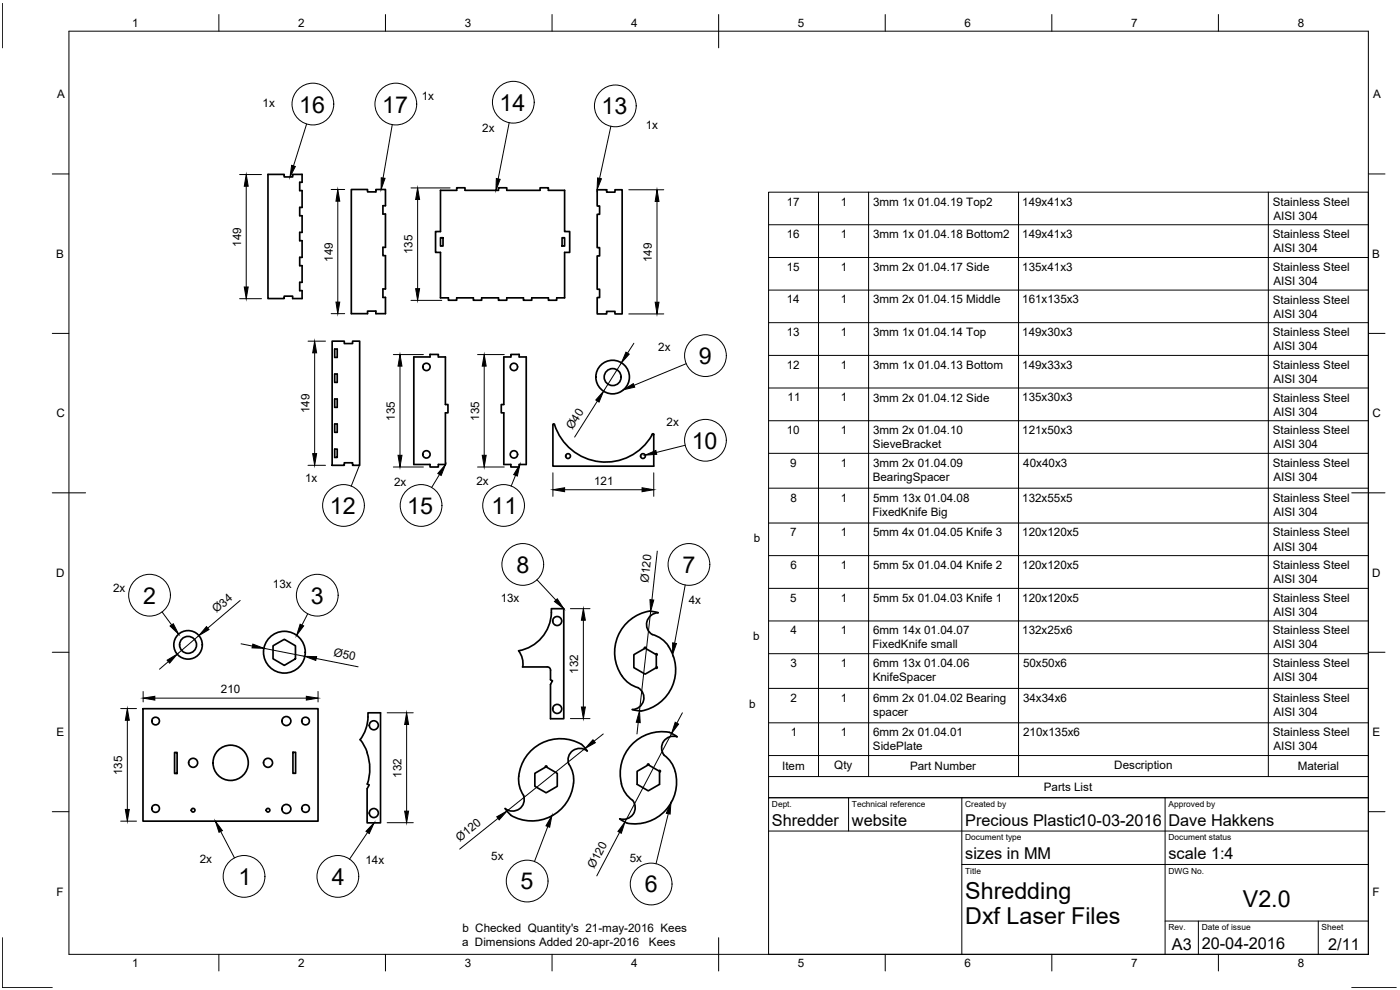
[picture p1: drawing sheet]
<svg xmlns="http://www.w3.org/2000/svg" width="420mm" height="297mm" viewBox="0 0 420 297" stroke-linecap="round" stroke-linejoin="round" font-family="sans-serif">
<!-- layer: MD_Visible -->
<g fill="none" stroke="#000" stroke-width=".51">
<path d="M80.4 52.3h4.9v.8h2.5v-.8h2.9v2.4h-.8v2.5h.8v5h-.8v2.5h.8v5h-.8v2.5h.8v5h-.8v2.5h.8v5h-.8v2.5h.8v2.4h-2.9v-.7h-2.5v.7h-4.9zM105.4 56.9h4.9v.7h2.5v-.7h2.9v4.8h-.8v2.5h.8v10h-.8v2.5h.8v10h-.8v2.5h.8v4.9h-2.9v-.8h-2.5v.8h-4.9zM132.2 57.1h4.9v-.8h2.5v.8h10v-.8h2.5v.8h10v-.8h2.5v.8h4.8v12.4h1.6v6.2h-1.6v13.7h-2.3v.7h-2.5v-.7h-5v.7h-2.5v-.7h-5v.7h-2.5v-.7h-5v.7h-2.5v-.7h-5v.7h-2.5v-.7h-2.4v-13.7h-1.5v-6.2h1.5zM179.2 56.9h2.9v.8h2.5v-.8h2.1v37.3h-2.1v-.8h-2.5v.8h-2.9v-4.9h.7v-2.5h-.7v-10h.7v-2.5h-.7v-10h.7v-2.5h-.7zM132.2 71.3h.8v2.5h-.8zM168.7 71.3h.7v2.5h-.7zM99.7 102.4h3.6v.7h2.5v-.7h2.1v37.2h-2.1v-.7h-2.5v.7h-3.6zM100.4 104.7h.8v2.5h-.8zM100.4 119.7h.8v2.5h-.8zM100.4 112.2h.8v2.5h-.8zM124.2 107.1h4.9v-.8h2.5v.8h2.1v14.3h.7v2.5h-.7v15.5h-2.1v.7h-2.5v-.7h-4.9zM151.2 107.1h2.1v-.8h2.5v.8h2.1v32.3h-2.1v.7h-2.5v-.7h-2.1v-15.5h-.8v-2.5h.8z"/>
<path d="M100.4 134.7h.8v2.5h-.8zM100.4 127.2h.8v2.5h-.8zM166.4 127.3l-.3-.1-.1 .2-.1 12.5h30.3v-9.5l-.2-.3-.3 .2M166.4 127.4a16.1 16.1 0 0 0 13.6 11.1 16.1 16.1 0 0 0 15.6-7.9M195.7 130.3l-.1 .3M81.9 193.8l3.4-2 3.4 2v3.9l-3.4 1.9-3.4-1.9zM155.6 195.2l.8 1.3 .4 1.4 .1 2.2M165.5 183.9v-1.3h3.7v33h-4v-10.2l.6-1.1-.6-.3v-2.9M165.5 183.8a11.9 11.9 0 0 1-9.8 11.5M193.4 194.6l-3.2 1.8v3.9l3.4 2 3.2-1.9M193.8 194.6l3 1.7M193.9 194.6l-.3-.4-.2 .4"/>
<path d="M194.9 183.4a12.6 12.6 0 0 0-8.3 19.4M195 183.4l2.5 .4M195.8 190.4a9.5 9.5 0 0 1 6.6 7.7 12.6 12.6 0 0 1-10 15.2M196.8 196.3h.4l-.2 .4M197 196.7v3.4M197.5 183.9a3.5 3.5 0 0 0-3.3 2.6 3.5 3.5 0 0 0 1.6 3.9M42.9 212.6h52.5v33.8h-52.5zM156.8 200.1h7.4M164.2 200.1a1 1 0 0 1 1 1M186.7 202.8a8.4 8.4 0 0 0 4.8 3.5M189.7 212.9l2.6 .4M191.5 206.3a3.5 3.5 0 0 1 1.6 4 3.5 3.5 0 0 1-3.3 2.6"/>
<path d="M197 200l.2 .4h-.4M52.4 225.8h.8v6.3h-.8zM87.9 225.7h.8v6.3h-.8zM108.1 222a11.9 11.9 0 0 0 2.3-8.1h3.8v33h-4v-10.3l.6-1.1-.6-.3a14.4 14.4 0 0 0-.1-9.4M108.1 221.9l1.4 2.1 .7 1.8M157.1 238.7a3.5 3.5 0 0 1-1.2 4 3.5 3.5 0 0 1-4.3-.1M163.6 230.2l-3.1 1.8v3.9l3.4 2 3.3-2v-3.9l-3.1-1.8M164.1 230.2l-.2-.4-.2 .4M176.2 225.3a3.5 3.5 0 0 0-4.8 .4 3.5 3.5 0 0 0 0 4.8 11.8 11.8 0 0 1-6.1 14.4 12 12 0 0 1-12.4-.7l-1.3-1.6M176.3 225.3a7.3 7.3 0 0 0-6.1-3.5 12.4 12.4 0 0 0-14.3 14.1l1.3 2.8M186.5 235.2a8.4 8.4 0 0 0 3.3 4.9 3.5 3.5 0 0 1 .2 4.2 3.5 3.5 0 0 1-4 1.4M197.7 231.3l.3-.1 .2 .2-.3 .3v3.6l-3.4 2-3.3-2v-3.9l3.2-1.8v-.3h.3l.1 .3 2.9 1.7"/>
<path d="M199.3 226.6a10.3 10.3 0 0 1 3.2 11.7 12.6 12.6 0 0 1-14.2 8.7M203.2 221.1a3.5 3.5 0 0 0-4 1.3 3.5 3.5 0 0 0 .1 4.2M203.2 221a7.4 7.4 0 0 0-6.8-1.3 12.5 12.5 0 0 0-9.9 15.5M186 245.7l2.2 1.3"/>
<circle cx="128" cy="110.1" r="1.1"/>
<circle cx="154.2" cy="110.1" r="1.1"/>
<circle cx="183.9" cy="113.1" r="5"/>
<circle cx="183.9" cy="113.1" r="2.54"/>
<circle cx="128" cy="136.3" r="1.1"/>
<circle cx="154.2" cy="136.3" r="1.1"/>
<circle cx="170.5" cy="136.8" r=".72"/>
<circle cx="193" cy="136.8" r=".72"/>
<circle cx="56.4" cy="193.5" r="4.3"/>
<circle cx="56.4" cy="193.5" r="2.54"/>
<circle cx="85.4" cy="195.7" r="6.3"/>
<circle cx="167.2" cy="186.3" r="1.35"/>
<circle cx="46.7" cy="216.3" r="1.15"/>
<circle cx="85.9" cy="216.3" r="1.35"/>
<circle cx="91.7" cy="216.3" r="1.15"/>
<circle cx="112.2" cy="217.6" r="1.35"/>
<circle cx="167.2" cy="212.7" r="1.35"/>
<circle cx="58" cy="228.9" r="1.35"/>
<circle cx="69.2" cy="228.9" r="5.3"/>
<circle cx="80.4" cy="228.9" r="1.35"/>
<circle cx="46.7" cy="242.6" r="1.15"/>
<circle cx="58" cy="243.1" r=".55"/>
<circle cx="80.4" cy="243.1" r=".55"/>
<circle cx="85.9" cy="242.7" r="1.35"/>
<circle cx="91.7" cy="242.6" r="1.15"/>
<circle cx="112.2" cy="243.9" r="1.35"/>
</g>
<!-- layer: BORDER -->
<g fill="none" stroke="#000" stroke-width=".3">
<path d="M.7 1v13.4M20.7 9.4h390v276.9h-390zM65.7 4.4v5M115.7 4.4v5M165.7 4.4v5M215.7 4.4v10M265.7 4.4v5M315.7 4.4v5M365.7 4.4v5M15.7 52.2h5M410.7 52.2h5M15.7 100h5"/>
<path d="M410.7 100h5M15.7 147.9h10M405.7 147.9h10M15.7 195.7h5M410.7 195.7h5M15.7 243.5h5M410.7 243.5h5M.7 281.3v15h15M65.7 286.3v5M115.7 286.3v5M165.7 286.3v5M215.7 281.3v10"/>
<path d="M265.7 286.3v5M315.7 286.3v5M365.7 286.3v5M405.7 296.3h13.3"/>
</g>
<!-- layer: TITLEBLOCK -->
<path d="M230.7 239.4h180v46.9h-180zM254.7 239.4v9.9M288.7 239.4v46.9M349.7 239.4v46.9M230.7 249.3h180M288.7 259.4h122M349.7 276.4h61M359.6 276.4v9.9M395.6 276.4v9.9" fill="none" stroke="#000" stroke-width=".3"/>
<!-- layer: 0 -->
<g fill="none" stroke="#000" stroke-width=".3">
<path d="M92 37.2l-3.9 12.6M117.7 37.4l-2.7 16M152.8 36.8l-3.3 16.9M183.3 37.9l-3.4 15.6M71.9 52.4h6.6M73.9 55.9v30.2M99.4 56.9h4M123.3 56.4h11.8M125.3 59.9v26.7M188.7 56.9h10.5M230.7 57.7h180v181.7h-180zM245.6 57.7v175.3"/>
<path d="M260.7 57.7v175.3M305.7 57.7v175.3M380.6 57.7v175.3M101.4 60.4v30.2M197.2 60.5v30.2M230.7 77.3h180M230.7 67.4h180M71.9 89.6h6.6M99.4 94.1h4M123.3 90.1h9.3M188.7 94.2h10.5M230.7 96.8h180"/>
<path d="M230.7 87h180M92.4 102.4h5.3M94.4 105.9v30.2M118.1 106.4h9M120 109.9v26.7M143.3 106.4h8M145.3 109.9v26.7M186.5 108.9l-5.4 8.5M190.2 103l-1.9 3M205.9 109.1l-15.6 6.5M230.7 116.4h180M230.7 106.6h180"/>
<path d="M92.4 139.6h5.3M107.9 139.4l-2.5 6.5M179.3 120.4l-6.8 10.7M205.6 133.6l-8.6 2.2M230.7 136h180M230.7 126.2h180M118.1 140.1h9M131.9 142.4l-2.4 3.9M143.3 140.1h8M154.7 142.6l-1.3 3.3M165.9 141.9v7M169.4 146.9h23.3"/>
<path d="M196.2 141.9v7M230.7 156.9h180M230.7 146.5h180M161.1 173.9l5.7 6.1M197.3 165.4l-1.6 14.6M205.6 175.5l-3.1 17.5M230.7 176.5h180M230.7 166.7h180M48.6 183.6l2.9 3.9M50.5 198.5l-2.6 2.3M59.7 190.7l-6.5 5.6M72.1 180.2l-9.8 8.3"/>
<path d="M72.3 193.2l3.5 .6M79.2 194.5l12.3 2.4M92.4 184.2l-1.8 3.3M94.9 197.6l12.6 2.5M171.2 182.6h5.9M175.1 186.1v26M195.3 183.5l-3.4 29.8M230.7 196.1h180M230.7 186.3h180M36.2 212.6h4.8M38.2 216.1v26.8M43 207.5v3.1"/>
<path d="M46.5 209.5h45.4M95.4 207.5v3.1M116.2 213.9h7.8M122 217.4v26M171.2 215.6h5.9M191.5 216.7l-.3 3.5M204.8 213.9l-1.7 3.1M230.7 216.9h180M230.7 206.5h180M175.6 224.6l-23.4 18.7M181 220.2l-2.7 2.2M201.5 220.1l-13.9 26.5"/>
<path d="M230.7 233h180M230.7 226.7h180M36.2 246.4h4.8M66.2 249.5l4.2 7.9M110.3 249.8l-5.4 8M116.2 246.8h7.8M149.5 245.5l-11.5 9.3M164.4 248l-4 10.5M186 249.7l-6.9 13.1M200.6 244.1l-3.7 15.1"/>
<circle cx="93.9" cy="31.2" r="6.3"/>
<circle cx="118.8" cy="31.2" r="6.3"/>
<circle cx="154.1" cy="30.7" r="6.3"/>
<circle cx="184.7" cy="31.8" r="6.3"/>
<circle cx="211.7" cy="106.7" r="6.3"/>
<circle cx="211.7" cy="132.1" r="6.3"/>
<circle cx="103.1" cy="151.7" r="6.3"/>
<circle cx="126.4" cy="151.7" r="6.3"/>
<circle cx="151.1" cy="151.7" r="6.3"/>
<circle cx="44.9" cy="178.6" r="6.3"/>
<circle cx="95.2" cy="178.6" r="6.3"/>
<circle cx="156.9" cy="169.4" r="6.3"/>
<circle cx="206.8" cy="169.4" r="6.3"/>
<circle cx="73.2" cy="263" r="6.3"/>
<circle cx="101.4" cy="263" r="6.3"/>
<circle cx="158.2" cy="264.4" r="6.3"/>
<circle cx="195.4" cy="265.2" r="6.3"/>
</g>
<g fill="#000" stroke="#000" stroke-width=".3">
<path d="M73.9 52.4l.6 3.5h-1.2zM87.5 49.6l1.1 .4-1.6 3.1zM114.4 53.3l1.2 .2-1.2 3.4zM125.3 56.4l.6 3.5h-1.2zM149 53.6l1.1 .2-1.3 3.3zM179.4 53.4l1.1 .2-1.3 3.3zM101.4 56.9l.6 3.5h-1.2zM197.2 56.9l.6 3.6h-1.2zM73.3 86.1h1.2l-.6 3.5zM100.8 90.6h1.2l-.6 3.5zM124.7 86.6h1.2l-.6 3.5zM196.6 90.7h1.2l-.6 3.5z"/>
<path d="M94.4 102.4l.6 3.5h-1.2zM120 106.4l.6 3.5h-1.1zM145.3 106.4l.6 3.5h-1.2zM187.9 105.7l.9 .6-2.3 2.6zM187 117l3.1-1.9 .4 1.1zM93.8 136.1h1.2l-.6 3.5zM119.5 136.6h1.1l-.6 3.5zM144.7 136.6h1.2l-.6 3.5zM181.1 117.4l-1.3 3.3-1-.7zM193.6 136.6l3.2-1.4 .3 1.1zM133.7 139.4l-1.3 3.3-1-.6zM156 139.4l-.7 3.4-1.1-.4z"/>
<path d="M165.9 146.9l3.5-.6v1.2zM192.7 146.3l3.5 .6-3.5 .6zM166.4 180.5l.8-.8 2 2.9zM195.1 179.9l1.1 .1-.9 3.5zM50.2 198.1l3-1.8-2.3 2.7zM51 187.8l1-.6 1.6 3.1zM62 188l.7 .9-3 1.8zM75.9 193.3l3.3 1.2-3.6-.1zM90.1 187.3l1 .5-2.1 2.9zM91.5 196.9l3.5 .1-.2 1.2zM175.1 182.6l.6 3.5h-1.2zM201.9 192.9l1.1 .2-1.2 3.3z"/>
<path d="M38.2 212.6l.6 3.5h-1.2zM43 209.5l3.5-.6v1.2zM91.9 208.9l3.5 .6-3.5 .6zM122 213.9l.6 3.5h-1.2zM174.5 212.1h1.2l-.6 3.5zM191.9 213.3l.2 3.5-1.1-.1zM202.6 216.7l1.1 .6-2.2 2.8zM178 222l.7 .8-3.1 1.8zM37.6 242.9h1.2l-.6 3.5zM64.6 246.4l2.1 2.8-1 .5zM112.3 246.8l-1.5 3.3-1-.7zM121.4 243.4h1.2l-.6 3.4z"/>
<path d="M149.1 245.1l3.1-1.8-2.4 2.7zM165.6 244.7l-.6 3.5-1.1-.4zM187.6 246.6l-1.1 3.4-1.1-.5zM201.4 240.7l-.3 3.6-1.1-.3z"/>
</g>
<g font-size="7">
<text x="89.8" y="33.8">16</text>
<text x="114.7" y="33.8">17</text>
<text x="149.9" y="33.2">14</text>
<text x="180.5" y="34.3">13</text>
<text x="209.7" y="109.3">9</text>
<text x="207.6" y="134.6">10</text>
<text x="99" y="154.2">12</text>
<text x="122.2" y="154.2">15</text>
<text x="147.5" y="154.2">11</text>
<text x="155" y="171.9">8</text>
<text x="204.8" y="171.9">7</text>
<text x="43" y="181.1">2</text>
<text x="93.3" y="181.1">3</text>
<text x="71.6" y="265.5">1</text>
<text x="99.6" y="265.5">4</text>
<text x="156.2" y="266.9">5</text>
<text x="193.5" y="267.8">6</text>
<text x="289.7" y="269.9">Shredding</text>
<text x="373" y="272.2">V2.0</text>
<text x="289.7" y="277.4">Dxf Laser Files</text>
</g>
<g font-size="4.9">
<text x="231.7" y="247.9">Shredder</text>
<text x="255.7" y="247.9">website</text>
<text x="289.7" y="247.9">Precious Plastic10-03-2016</text>
<text x="350.7" y="247.9">Dave Hakkens</text>
<text x="289.7" y="257.9">sizes in MM</text>
<text x="350.7" y="257.9">scale 1:4</text>
<text x="351.7" y="285">A3</text>
<text x="360.7" y="284.9">20-04-2016</text>
<text x="398.6" y="285">2/11</text>
</g>
<g font-size="3.5">
<text x="39.7" y="8.1">1</text>
<text x="89.5" y="8.1">2</text>
<text x="139.5" y="8.1">3</text>
<text x="189.4" y="8.1">4</text>
<text x="239.5" y="8.1">5</text>
<text x="289.4" y="8.1">6</text>
<text x="339.5" y="8.1">7</text>
<text x="389.5" y="8.1">8</text>
<text x="17.1" y="29.5">A</text>
<text x="126.6" y="30">1x</text>
<text x="412.1" y="29.5">A</text>
<text x="78.8" y="32">1x</text>
<text x="144.7" y="39.8">2x</text>
<text x="193.8" y="38.7">1x</text>
<text x="236.1" y="61.7">17</text>
<text x="252.3" y="61.7">1</text>
<text x="262" y="61.7">3mm 1x 01.04.19 Top2</text>
<text x="306.8" y="61.7">149x41x3</text>
<text x="382" y="61.7">Stainless Steel</text>
<text x="382.2" y="65.9">AISI 304</text>
<text x="236.1" y="71.5">16</text>
<text x="252.3" y="71.5">1</text>
<text x="262" y="71.5">3mm 1x 01.04.18 Bottom2</text>
<text x="306.8" y="71.5">149x41x3</text>
<text x="382" y="71.5">Stainless Steel</text>
<text x="16.9" y="77.3">B</text>
<text x="72.4" y="74" transform="rotate(-90 72.4 74)">149</text>
<text x="123.8" y="76.3" transform="rotate(-90 123.8 76.3)">135</text>
<text x="382.2" y="75.7">AISI 304</text>
<text x="411.8" y="77.3">B</text>
<text x="99.9" y="78.5" transform="rotate(-90 99.9 78.5)">149</text>
<text x="195.7" y="78.6" transform="rotate(-90 195.7 78.6)">149</text>
<text x="236.1" y="81.2">15</text>
<text x="252.3" y="81.2">1</text>
<text x="262" y="81.3">3mm 2x 01.04.17 Side</text>
<text x="306.8" y="81.2">135x41x3</text>
<text x="382" y="81.3">Stainless Steel</text>
<text x="382.2" y="85.5">AISI 304</text>
<text x="236.1" y="91.1">14</text>
<text x="252.3" y="91.1">1</text>
<text x="262" y="91.1">3mm 2x 01.04.15 Middle</text>
<text x="306.8" y="91.1">161x135x3</text>
<text x="382" y="91.1">Stainless Steel</text>
<text x="382.2" y="95.3">AISI 304</text>
<text x="236.1" y="100.8">13</text>
<text x="252.3" y="100.8">1</text>
<text x="262" y="100.8">3mm 1x 01.04.14 Top</text>
<text x="306.8" y="100.8">149x30x3</text>
<text x="382" y="100.9">Stainless Steel</text>
<text x="197.6" y="105.3">2x</text>
<text x="382.2" y="105.1">AISI 304</text>
<text x="236.1" y="110.7">12</text>
<text x="252.3" y="110.7">1</text>
<text x="262" y="110.7">3mm 1x 01.04.13 Bottom</text>
<text x="306.8" y="110.7">149x33x3</text>
<text x="382" y="110.7">Stainless Steel</text>
<text x="382.2" y="114.9">AISI 304</text>
<text x="16.9" y="125.2">C</text>
<text x="92.9" y="124" transform="rotate(-90 92.9 124)">149</text>
<text x="236.4" y="120.4">11</text>
<text x="252.3" y="120.4">1</text>
<text x="262" y="120.5">3mm 2x 01.04.12 Side</text>
<text x="306.8" y="120.4">135x30x3</text>
<text x="382" y="120.5">Stainless Steel</text>
<text x="382.2" y="124.7">AISI 304</text>
<text x="411.9" y="125.2">C</text>
<text x="118.5" y="126.3" transform="rotate(-90 118.5 126.3)">135</text>
<text x="143.8" y="126.3" transform="rotate(-90 143.8 126.3)">135</text>
<text x="171.8" y="129.2" transform="rotate(-58 171.8 129.2)">Ø40</text>
<text x="200.1" y="127.9">2x</text>
<text x="236.1" y="130.2">10</text>
<text x="252.3" y="130.2">1</text>
<text x="262" y="130.2">3mm 2x 01.04.10</text>
<text x="306.8" y="130.2">121x50x3</text>
<text x="382" y="130.3">Stainless Steel</text>
<text x="262" y="134.5">SieveBracket</text>
<text x="382.2" y="134.5">AISI 304</text>
<text x="237.2" y="140">9</text>
<text x="252.3" y="140">1</text>
<text x="262" y="140">3mm 2x 01.04.09</text>
<text x="307.1" y="140">40x40x3</text>
<text x="382" y="140.1">Stainless Steel</text>
<text x="91.6" y="144.7">1x</text>
<text x="118.3" y="145.7">2x</text>
<text x="143" y="145.5">2x</text>
<text x="178.3" y="145.5">121</text>
<text x="261.9" y="144.2">BearingSpacer</text>
<text x="382.2" y="144.3">AISI 304</text>
<text x="237.2" y="150.5">8</text>
<text x="252.3" y="150.5">1</text>
<text x="261.9" y="154.7">FixedKnife Big</text>
<text x="262" y="150.5">5mm 13x 01.04.08</text>
<text x="306.8" y="150.5">132x55x5</text>
<text x="382" y="150.5">Stainless Steel</text>
<text x="382.2" y="154.7">AISI 304</text>
<text x="237.2" y="160.9">7</text>
<text x="252.3" y="161">1</text>
<text x="262" y="161">5mm 4x 01.04.05 Knife 3</text>
<text x="306.8" y="161">120x120x5</text>
<text x="382" y="161">Stainless Steel</text>
<text x="226.3" y="162.6">b</text>
<text x="382.2" y="165.2">AISI 304</text>
<text x="16.9" y="173">D</text>
<text x="237.2" y="170.7">6</text>
<text x="252.3" y="170.7">1</text>
<text x="262" y="170.8">5mm 5x 01.04.04 Knife 2</text>
<text x="306.8" y="170.7">120x120x5</text>
<text x="382" y="170.8">Stainless Steel</text>
<text x="411.8" y="173">D</text>
<text x="33.9" y="177.6">2x</text>
<text x="81.9" y="176.3">13x</text>
<text x="194.6" y="175" transform="rotate(-83 194.6 175)">Ø120</text>
<text x="382.2" y="175">AISI 304</text>
<text x="65" y="184.1" transform="rotate(-41 65 184.1)">Ø34</text>
<text x="150.3" y="180.8">13x</text>
<text x="206.7" y="181.2">4x</text>
<text x="237.2" y="180.5">5</text>
<text x="252.3" y="180.5">1</text>
<text x="262" y="180.6">5mm 5x 01.04.03 Knife 1</text>
<text x="306.8" y="180.5">120x120x5</text>
<text x="382" y="180.6">Stainless Steel</text>
<text x="382.2" y="184.8">AISI 304</text>
<text x="237.3" y="190.3">4</text>
<text x="252.3" y="190.3">1</text>
<text x="262" y="190.3">6mm 14x 01.04.07</text>
<text x="306.8" y="190.3">132x25x6</text>
<text x="382" y="190.4">Stainless Steel</text>
<text x="100" y="196.9" transform="rotate(11 100 196.9)">Ø50</text>
<text x="226" y="192.1">b</text>
<text x="261.9" y="194.5">FixedKnife small</text>
<text x="382.2" y="194.6">AISI 304</text>
<text x="173.6" y="202.1" transform="rotate(-90 173.6 202.1)">132</text>
<text x="237.2" y="200.1">3</text>
<text x="252.3" y="200.1">1</text>
<text x="262" y="200.1">6mm 13x 01.04.06</text>
<text x="307" y="200.1">50x50x6</text>
<text x="382" y="200.2">Stainless Steel</text>
<text x="66.3" y="207.9">210</text>
<text x="261.9" y="204.3">KnifeSpacer</text>
<text x="382.2" y="204.3">AISI 304</text>
<text x="224.8" y="212.5">b</text>
<text x="237.2" y="210.5">2</text>
<text x="252.3" y="210.5">1</text>
<text x="262" y="210.5">6mm 2x 01.04.02 Bearing</text>
<text x="262.1" y="214.7">spacer</text>
<text x="307" y="210.5">34x34x6</text>
<text x="382" y="210.6">Stainless Steel</text>
<text x="382.2" y="214.8">AISI 304</text>
<text x="16.9" y="220.9">E</text>
<text x="237.3" y="220.9">1</text>
<text x="252.3" y="220.9">1</text>
<text x="262" y="220.9">6mm 2x 01.04.01</text>
<text x="307.1" y="220.9">210x135x6</text>
<text x="382" y="220.9">Stainless Steel</text>
<text x="411.9" y="220.9">E</text>
<text x="262" y="225.1">SidePlate</text>
<text x="382.2" y="225.1">AISI 304</text>
<text x="36.6" y="232.5" transform="rotate(-90 36.6 232.5)">135</text>
<text x="120.5" y="233.4" transform="rotate(-90 120.5 233.4)">132</text>
<text x="234.7" y="231.1">Item</text>
<text x="250.4" y="230.8">Qty</text>
<text x="273.1" y="231.1">Part Number</text>
<text x="334.4" y="230.8">Description</text>
<text x="389.5" y="231.1">Material</text>
<text x="313.3" y="237.4">Parts List</text>
<text x="138" y="252.6" transform="rotate(-39 138 252.6)">Ø120</text>
<text x="147.4" y="258">5x</text>
<text x="60" y="258.9">2x</text>
<text x="109.7" y="259.1">14x</text>
<text x="178.3" y="260.9" transform="rotate(-62 178.3 260.9)">Ø120</text>
<text x="189" y="258.5">5x</text>
<text x="16.9" y="268.7">F</text>
<text x="411.9" y="268.7">F</text>
<text x="138.8" y="279.5">b Checked Quantity's 21-may-2016 Kees</text>
<text x="138.7" y="283.9">a Dimensions Added 20-apr-2016</text>
<text x="194.8" y="283.9">Kees</text>
<text x="39.7" y="290.1">1</text>
<text x="89.5" y="290.1">2</text>
<text x="139.5" y="290.1">3</text>
<text x="189.4" y="290.1">4</text>
<text x="239.5" y="290.1">5</text>
<text x="289.4" y="290.1">6</text>
<text x="339.5" y="290.1">7</text>
<text x="389.5" y="290.1">8</text>
</g>
<g font-size="2.5">
<text x="231.7" y="242.1">Dept.</text>
<text x="255.7" y="242.1">Technical reference</text>
<text x="289.7" y="242.1">Created by</text>
<text x="350.7" y="242.1">Approved by</text>
<text x="289.7" y="252.1">Document type</text>
<text x="350.7" y="252.1">Document status</text>
<text x="289.7" y="262.2">Title</text>
<text x="350.7" y="262.2">DWG No.</text>
<text x="350.7" y="279.1">Rev.</text>
<text x="360.7" y="279.1">Date of issue</text>
<text x="396.6" y="279.1">Sheet</text>
</g>
</svg>
